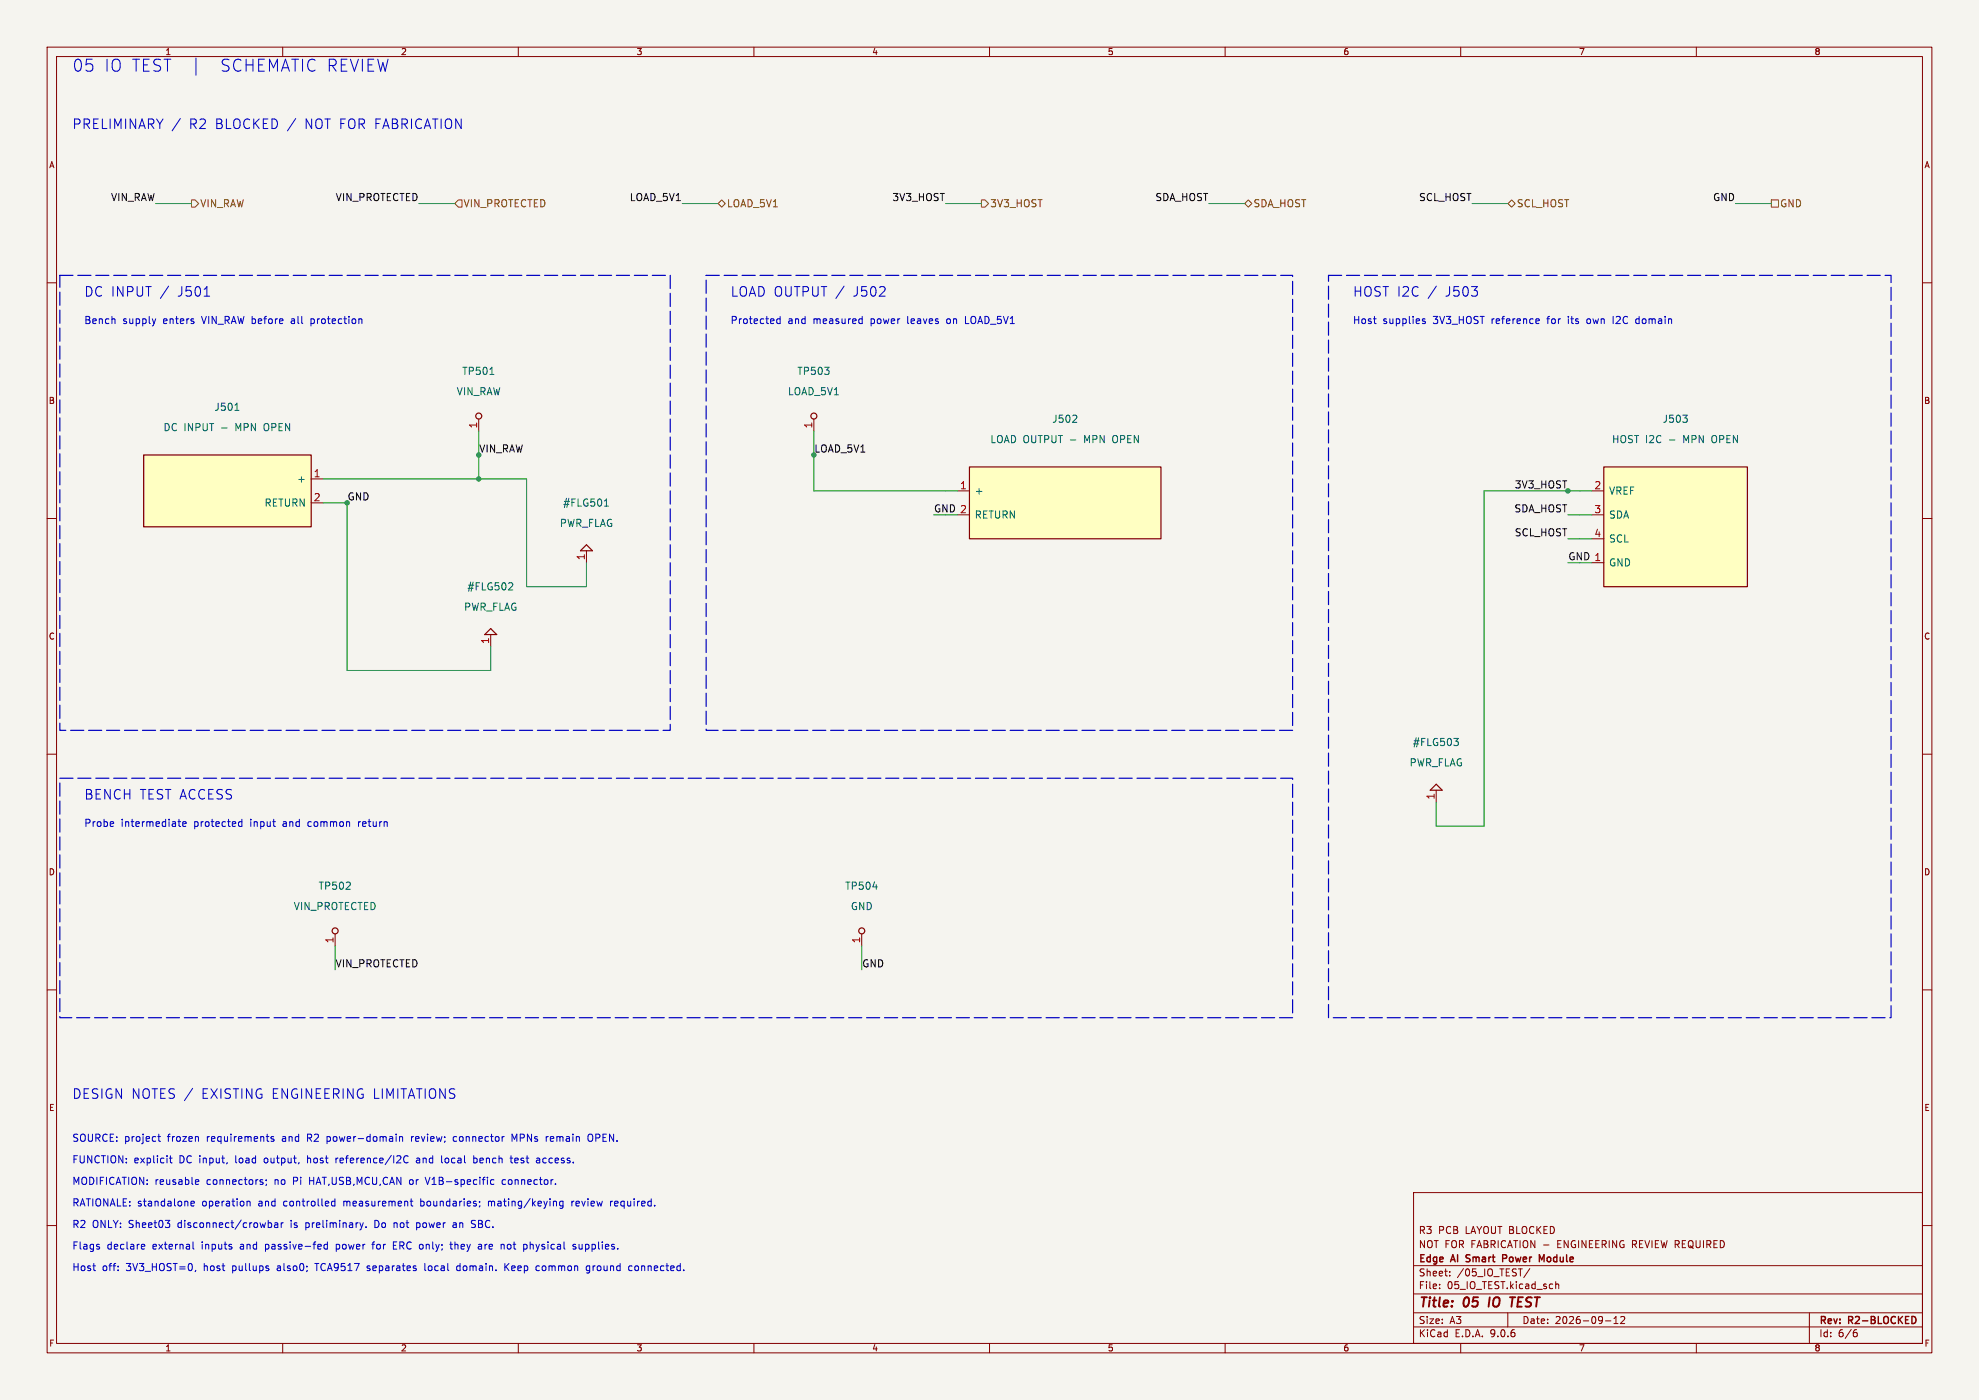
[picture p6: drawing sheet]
<svg xmlns="http://www.w3.org/2000/svg" width="420mm" height="297mm" viewBox="0 0 420 297" stroke-linecap="round" stroke-linejoin="round" font-family="sans-serif">
<path d="M0 0h420v297h-420z" fill="#f5f4ef" stroke="#f5f4ef" stroke-width=".21"/>
<g fill="none" stroke="#840000" stroke-width=".21">
<path d="M10 10h400v277h-400zM12 12h396v273h-396zM60 10v2M110 10v2M160 10v2M210 10v2M260 10v2M310 10v2M360 10v2M10 60h2M408 60h2M10 110h2"/>
<path d="M408 110h2M10 160h2M408 160h2M71.1 198.1v2.6M10 210h2M408 210h2M300 253h108v32h-108zM10 260h2M300 278.5h108M300 274.5h108M300 268.5h108M305.5 273.2v.2"/>
<path d="M305.5 272.5v.1M307.7 270.5v.2M307.7 269.8v.1M320 278.5v3M324.7 269.1l-1.3 1.9M330.2 271.9v1.5M330.2 272.5l.2-.1 .3 .1 .1 .9M342.5 279.7l.4-.4v1.5M343.9 279.4l.6-.1 .3 .4-.9 1.1h.9M384 278.5v6.5M408 260h2M60 285v2"/>
<path d="M110 285v2M160 285v2M210 285v2M260 285v2M300 281.5h108M310 285v2M340.7 280.2h1.2M342.5 280.8h.9M360 285v2M393.6 282.7h.4l.2 .2-.1 .5-.5 .2M394 282.1l-.4 .1"/>
</g>
<path d="M316.2 275.2l-.3 2M320.4 275.2h1.2M321 275.2l-.2 2" fill="none" stroke="#840000" stroke-width=".4"/>
<path d="M311.1 267.6l.2 .1M311.2 266.3v.5M319.6 266.3l-.7-.1v1.5M319.6 266.9l-.7 .1M326.7 266.2l.5 1.1 .5-1.1v1.5" fill="none" stroke="#840000" stroke-width=".3"/>
<circle cx="71.1" cy="197.5" r=".63" fill="none" stroke="#840000" stroke-width=".25"/>
<path d="M205.7 99.1h40.7v15.2h-40.7z" fill="#ffffc2"/>
<g fill="none" stroke="#840000" stroke-width=".25">
<path d="M205.7 99.1h40.7v15.2h-40.7z"/>
<circle cx="172.7" cy="88.3" r=".63"/>
<circle cx="182.9" cy="197.5" r=".63"/>
</g>
<path d="M172.7 88.9v2.5M203.2 104.1h2.5M203.2 109.2h2.5M182.9 198.1v2.6" fill="none" stroke="#840000" stroke-width=".21"/>
<path d="M227.6 89.6h.9M228.5 88.2v.5" fill="none" stroke="#006464" stroke-width=".21"/>
<path d="M340.4 99.1h30.4v25.4h-30.4z" fill="#ffffc2"/>
<path d="M340.4 99.1h30.4v25.4h-30.4zM102.9 134.6l1.2-1.2 1.3 1.2zM303.5 167.6l1.3-1.2 1.3 1.2z" fill="none" stroke="#840000" stroke-width=".25"/>
<path d="M337.8 104.1h2.6M337.8 109.2h2.6M337.8 114.3h2.6M337.8 119.4h2.6M104.1 134.6v2.6M304.8 167.6v2.6" fill="none" stroke="#840000" stroke-width=".21"/>
<path d="M357.1 88.1h1l-.5 .6M358 88.8v.7M108.5 123.6l.3 .3-.1 .4-.8 .9h.9M308.5 156.7h1l-.5 .5M309.2 157.2l.3 .3v.4l-.3 .3" fill="none" stroke="#006464" stroke-width=".21"/>
<path d="M30.5 96.5h35.5v15.3h-35.5z" fill="#ffffc2"/>
<g fill="none" stroke="#840000" stroke-width=".25">
<path d="M30.5 96.5h35.5v15.3h-35.5zM123.2 116.8l1.3-1.2 1.2 1.2z"/>
<circle cx="101.6" cy="88.3" r=".63"/>
</g>
<path d="M101.6 88.9v2.5M66 101.6h2.6M66 106.7h2.6M124.5 116.8v2.6" fill="none" stroke="#840000" stroke-width=".21"/>
<path d="M104 79.4h.8M49.9 87.1h.8M128.3 107.4h.8M128.6 106.1l.1-.2v1.5" fill="none" stroke="#006464" stroke-width=".21"/>
<path d="M40.6 42.4h.8l.8 .8-.8 .7h-.8zM97.3 42.4h.7v1.5h-.7l-.8-.7zM153.2 42.4l.7 .8-.7 .7-.8-.7zM208.3 42.4h.7l.8 .8-.8 .7h-.7zM264.2 43.2l.7-.8 .8 .8-.8 .7zM320 43.2l.8-.8 .8 .8-.8 .7zM375.9 42.4h1.5v1.5h-1.5z" fill="none" stroke="#725600" stroke-width=".21"/>
<g fill="none" stroke="#009600" stroke-width=".21">
<path d="M33 43.2h7.6M88.9 43.2h7.6M144.8 43.2h7.6M200.7 43.2h7.6M256.5 43.2h7.7M312.4 43.2h7.6M368.3 43.2h7.6M101.6 91.4v10.2M172.7 91.4v12.7h30.5M68.6 106.7h5.1v35.5h30.4v-5M68.6 101.6h43.2v22.9h12.7v-5.1M332.7 114.3h5.1"/>
<path d="M332.7 109.2h5.1M337.8 104.1h-22.8v71.2h-10.2v-5.1M71.1 200.7v5M182.9 200.7v5"/>
</g>
<g fill="none" stroke="#0000c2" stroke-width=".21">
<path d="M41.6 12.3v3.6M38.3 25.1l-1.8 2.7M62.8 25.1l-1.8 2.7M24.3 67.7l.1 .9M33 67.6l-.3 1M35.8 60.7l-1.8 2.6M43.3 62.8h1.2M76.2 67.7h.5l.1 .9M165.6 67.1v1.5M165.6 67.7l-.5-.1-.3 .3 .2 .7h.6M179.1 60.7l-1.7 2.6M182.5 67.6l.5 .1"/>
<path d="M183 68.6h-.5M183 67.1v1.5M301.9 67.9l.6 .5-.2 .2h-.4M302.4 67.7l-.3-.1-.2 .3M304.8 60.7l-1.7 2.6M326.2 67.6l.4 .1 .1 .3-.8 .1M326.6 68.6h-.4M342.3 67.1v1.5M347.4 67.6l-.3 .3v.5l.3 .2M24 174.4l.1 .3-.7 .1M37.8 174.3h.5M38 173.8v1.3l.3 .2"/>
<path d="M38.8 174.8l.7-.1-.1-.3-.4-.1-.2 .2 .1 .8h.5M50.6 175l.3 .3h.4M51.3 174.4l-.4-.1-.3 .3M51.3 173.8v1.5M40.9 230.9l-1.8 2.6M33.5 241.1h.6M33.7 240.6v1.3l.4 .2M35.1 258.9h.9l-.5 .6M35.9 259.5l.1 .3-.1 .5M36 245.7h.5M36.2 245.2v1.3l.3 .2M40.5 255.3l.7-.1v-.3l-.5-.1-.2 .2 .1 .8h.6"/>
<path d="M41.5 251.2h.6M41.5 250.3h.5l.2 .3-.7 .2M42 241.2l.1 .9M48.2 246.6l-.1 .2M52.4 255l.2-.2 .4 .1 .1 .9M52.4 254.8v1M55.3 250.7l.5 .3v.2l-.5 .1M55.3 250.3h.5M56.5 241.1h.6M56.5 250.3v.2M56.6 251.2l-.2 .3M56.9 242.1h.2"/>
<path d="M56.9 258.9v1.5M56.9 259.5l.5-.1 .2 .3-.1 .6h-.6M58.1 241.2l-.4-.1-.2 .2 .1 .3 .5 .1v.4h-.6M58.3 259.5h.6l.1 .9M59 259.8h-.6l-.2 .3 .2 .3 .6-.1M59.7 259.4v1M60.1 259.4l-.4 .3M71.1 254.9l-.5-.1-.3 .3 .2 .7h.6M71.1 254.3v1.5M71.3 245.7v1M71.4 245.8l-.1 .2M76.4 259.4l.3 1"/>
<path d="M77.1 259.4l-.4 1M84.1 240.6v.2M84.1 241.1v1M84.8 241.3l.2-.2 .4 .1v.9M84.8 241.1v1M86.6 245.3a.72 .72 0 0 0-1 .5 .72 .72 0 0 0 .7 .9l.3-.1M87 254.8h.6M87.3 254.3v1.3l.3 .2M87.3 241.1v1M87.4 241.3l-.1 .1M88.4 259.4v1.5M88.6 259.4l-.2 .1"/>
<path d="M88.6 245.7l-.2 .1M88.6 246.1l-.3 .2 .3 .4M90.2 249.8l.5 1.5M93.7 245.2v1.3l.2 .2M96.5 241.1l-.3 .3v.4l.3 .3M96.6 259.4l-.4 .1M96.7 259.8h-.4l-.2 .3 .1 .2 .5 .1M100 259.3l.2 .2 .4 .2M100.5 245.8h.6M100.5 246.6h.6M100.5 245.2v1.5M100.7 258.9h-.4l-.3 .3"/>
<path d="M101.8 254.9v.1M101.8 255.8l-.1 .3M104.8 250.3h-.4l-.3 .2 .1 .7h.6M106.9 250.3l-.3 .2v.5l.3 .3M108.2 245.7h.6M108.5 245.2v1.3l.3 .2M109.2 241.7l-.5-1.1v1.5M113.9 245.8h.6v.9M114.5 246l-.5 .1-.2 .2 .2 .4 .5-.1M116.4 241.1l-.4 .2M117.9 251.1v.2M117.9 254.8l.2 .2v.8"/>
<path d="M119.5 254.9l-.5-.1-.2 .3 .1 .7h.6M119.5 254.8v1.3l-.3 .3-.4-.1M121.4 254.8v1M121.7 254.8l-.3 .3M125.4 240.6a.51 .51 0 0 0-.6 .5v.5a.51 .51 0 0 0 .6 .5M129.6 254.8v1M130 254.8l-.4 .3M21.1 264.6v.3M30.2 264h.5v.3l-.7 .2M30.7 264.9l-.5 .1M41 263.5v1.3l.2 .2M41.5 269.5l-.1 .3"/>
<path d="M56.9 269.1l.2 .2-.2 .3M56.9 268.5l.1 .1M68.1 264l.1 .3-.8 .2M69.5 264h-.5l-.2 .3 .1 .6h.6M69.5 263.5v1.5M76.7 260.4l-.1 .4M77.7 260.3v.1M77.9 269.5l.1 .1M78 268.6v.4M78.9 264h.6M83.5 264.2h.5M84.2 263.5h-.7v1.5h.7"/>
<path d="M88.4 260.3l.2 .1M90.2 268v1.3l.2 .3M95.5 264h.5M95.7 263.5v1.3l.3 .2M97.5 268.5h-.3l-.3 .3 .1 .6 .5 .2M100 260.3l.6 .1M101.6 264h.5M102.2 264.3l-.5 .1-.2 .2 .2 .4 .5-.1M106.4 264h.5l.1 1M107.1 268v1.6M107.4 268.7l.6 .9M108 268l-.9 .9"/>
<path d="M111.3 264h.4l.2 .3-.1 .5-.5 .2M113.8 269.4l.2 .2 .5-.1M114.5 268.6l-.5-.1-.2 .2M122.2 264h-.4l-.2 .2 .1 .2 .5 .2v.3h-.6M125.1 268.6l-.4-.1-.3 .3 .2 .7h.5M125.1 268.5v1.3l-.2 .3-.4-.1M134.1 268.6l-.4-.1-.3 .3 .2 .7h.5"/>
</g>
<path d="M12.7 58.4h129.5v96.5h-129.5zM149.9 58.4h124.4v96.5h-124.4zM281.9 58.4h119.4v157.5h-119.4zM12.7 165.1h261.6v50.8h-261.6z" fill="none" stroke="#0000c2" stroke-width=".25" stroke-dasharray="2.8 1"/>
<g fill="#009600" stroke="#009600" stroke-width=".21">
<circle cx="73.7" cy="106.7" r=".46"/>
<circle cx="101.6" cy="101.6" r=".46"/>
<circle cx="332.7" cy="104.1" r=".46"/>
</g>
<g font-size="3.5" fill="#0000c2">
<text x="15.2" y="15.4">05</text>
<text x="22" y="15.4">IO TEST</text>
<text x="46.3" y="15.4">SCHEMATIC REVIEW</text>
</g>
<g font-size="2.8" fill="#0000c2">
<text x="15.2" y="27.6">PRELIMINARY /</text>
<text x="40" y="27.6">R2 BLOCKED /</text>
<text x="64.6" y="27.6">NOT FOR FABRICATION</text>
<text x="17.8" y="63.2">DC INPUT /</text>
<text x="37.6" y="63.2">J501</text>
<text x="154.9" y="63.2">LOAD OUTPUT /</text>
<text x="180.9" y="63.2">J502</text>
<text x="287" y="63.2">HOST I2C</text>
<text x="306.6" y="63.2">J503</text>
<text x="17.8" y="169.9">BENCH TEST ACCESS</text>
<text x="15.2" y="233.4">DESIGN NOTES /</text>
<text x="42.7" y="233.4">EXISTING ENGINEERING LIMITATIONS</text>
</g>
<g font-size="2.8" fill="#840000">
<text x="301" y="277.9">Title:</text>
<text x="310.6" y="277.9">05</text>
<text x="316.8" y="277.9">IO</text>
<text x="322.2" y="277.9">TEST</text>
</g>
<g font-size="2.1" fill="#0f0f0f">
<text x="23.5" y="42.8">VIN_RAW</text>
<text x="71.2" y="42.8">VIN_PROTECTED</text>
<text x="133.6" y="42.8">LOAD_5V1</text>
<text x="189.3" y="42.8">3V3_HOST</text>
<text x="245.1" y="42.8">SDA_HOST</text>
<text x="301.1" y="42.8">SCL_HOST</text>
<text x="363.5" y="42.8">GND</text>
<text x="73.7" y="106.3">GND</text>
<text x="321.4" y="103.7">3V3_HOST</text>
<text x="321.3" y="108.8">SDA_HOST</text>
<text x="321.4" y="113.9">SCL_HOST</text>
<text x="71.1" y="205.3">VIN_PROTECTED</text>
<text x="182.9" y="205.3">GND</text>
</g>
<g font-size="2.1" fill="#725600">
<text x="42.4" y="44.2">VIN_RAW</text>
<text x="98.3" y="44.2">VIN_PROTECTED</text>
<text x="154.2" y="44.2">LOAD_5V1</text>
<text x="210" y="44.2">3V3_HOST</text>
<text x="265.9" y="44.2">SDA_HOST</text>
<text x="321.8" y="44.2">SCL_HOST</text>
<text x="377.7" y="44.2">GND</text>
</g>
<g font-size="2.1" fill="#0000c2">
<text x="17.8" y="69">Bench</text>
<text x="26" y="69">supply</text>
<text x="34.6" y="69">enters</text>
<text x="43" y="69">VIN_RAW before</text>
<text x="62.2" y="69">all</text>
<text x="66.4" y="69">protection</text>
<text x="154.9" y="69">Protected</text>
<text x="167.1" y="69">and</text>
<text x="172.6" y="69">measured</text>
<text x="184.9" y="69">power</text>
<text x="192.8" y="69">leaves</text>
<text x="201.3" y="69">on</text>
<text x="205.3" y="69">LOAD_5V1</text>
<text x="287" y="69">Host</text>
<text x="293.4" y="69">supplies</text>
<text x="304.2" y="69">3V3_HOST</text>
<text x="316.7" y="69">reference</text>
<text x="328.6" y="69">for</text>
<text x="333.1" y="69">its</text>
<text x="337.3" y="69">own</text>
<text x="343" y="69">I2C</text>
<text x="348" y="69">domain</text>
<text x="17.8" y="175.7">Probe</text>
<text x="25.6" y="175.7">intermediate</text>
<text x="41.2" y="175.7">protected</text>
<text x="53.2" y="175.7">input</text>
<text x="60.3" y="175.7">and</text>
<text x="65.7" y="175.7">common</text>
<text x="76.5" y="175.7">return</text>
<text x="15.2" y="242.5">SOURCE: project</text>
<text x="35.6" y="242.5">frozen</text>
<text x="44" y="242.5">requirements</text>
<text x="60.1" y="242.5">and</text>
<text x="65.6" y="242.5">R2</text>
<text x="69.9" y="242.5">power-domain</text>
<text x="87.9" y="242.5">review;</text>
<text x="97" y="242.5">connector</text>
<text x="109.6" y="242.5">MPNs</text>
<text x="117" y="242.5">remain</text>
<text x="126.1" y="242.5">OPEN.</text>
<text x="15.2" y="247.1">FUNCTION:</text>
<text x="15.2" y="251.7">MODIFICATION:</text>
<text x="28.4" y="247.1">explicit</text>
<text x="32.8" y="251.7">reusable</text>
<text x="38" y="247.1">DC input,</text>
<text x="43.8" y="251.7">connectors;</text>
<text x="50.2" y="247.1">load</text>
<text x="56.4" y="247.1">output,</text>
<text x="58.4" y="251.7">no</text>
<text x="62.4" y="251.7">Pi</text>
<text x="65.7" y="247.1">host</text>
<text x="66" y="251.7">HAT,USB,MCU,CAN</text>
<text x="71.9" y="247.1">reference/I2C</text>
<text x="87.4" y="251.7">or</text>
<text x="89.2" y="247.1">and</text>
<text x="91.1" y="251.7">V1B-specific</text>
<text x="94.6" y="247.1">local</text>
<text x="101.6" y="247.1">bench</text>
<text x="107.4" y="251.7">connector.</text>
<text x="109.7" y="247.1">test</text>
<text x="115.3" y="247.1">access.</text>
<text x="15.2" y="256.2">RATIONALE: standalone</text>
<text x="42.9" y="256.2">operation</text>
<text x="55" y="256.2">and</text>
<text x="60.4" y="256.2">controlled</text>
<text x="73.3" y="256.2">measurement</text>
<text x="89.7" y="256.2">boundaries;</text>
<text x="104.3" y="256.2">mating/keying</text>
<text x="122.1" y="256.2">review</text>
<text x="130.5" y="256.2">required.</text>
<text x="15.2" y="260.8">R2</text>
<text x="19.5" y="260.8">ONLY: Sheet03</text>
<text x="37.8" y="260.8">disconnect/crowbar</text>
<text x="61.9" y="260.8">is</text>
<text x="65.2" y="260.8">preliminary.</text>
<text x="80" y="260.8">Do</text>
<text x="84.2" y="260.8">not</text>
<text x="89.2" y="260.8">power</text>
<text x="97.1" y="260.8">an</text>
<text x="101.2" y="260.8">SBC.</text>
<text x="15.2" y="265.4">Flags</text>
<text x="15.2" y="270">Host</text>
<text x="21.6" y="270">off:</text>
<text x="22.6" y="265.4">declare</text>
<text x="26.8" y="270">3V3_HOST=0,</text>
<text x="32.4" y="265.4">external</text>
<text x="42.9" y="265.4">inputs</text>
<text x="43.3" y="270">host</text>
<text x="49.5" y="270">pullups</text>
<text x="51.2" y="265.4">and</text>
<text x="56.6" y="265.4">passive-fed</text>
<text x="59.2" y="270">also0;</text>
<text x="67.5" y="270">TCA9517</text>
<text x="71.8" y="265.4">power</text>
<text x="78.6" y="270">separates</text>
<text x="79.7" y="265.4">for</text>
<text x="84.2" y="265.4">ERC only;</text>
<text x="90.9" y="270">local</text>
<text x="96.7" y="265.4">they</text>
<text x="97.9" y="270">domain.</text>
<text x="102.8" y="265.4">are</text>
<text x="107.7" y="265.4">not</text>
<text x="108.2" y="270">Keep</text>
<text x="112.7" y="265.4">physical</text>
<text x="115" y="270">common</text>
<text x="123.3" y="265.4">supplies.</text>
<text x="125.9" y="270">ground</text>
<text x="135" y="270">connected.</text>
</g>
<g font-size="2.1" fill="#006464">
<text x="98" y="79.7">TP501</text>
<text x="169.1" y="79.7">TP503</text>
<text x="45.4" y="87.4">J501</text>
<text x="96.8" y="84">VIN_RAW</text>
<text x="167.1" y="84">LOAD_5V1</text>
<text x="223.2" y="89.9">J502</text>
<text x="352.8" y="89.9">J503</text>
<text x="34.6" y="91.7">DC INPUT</text>
<text x="46.9" y="91.7">-</text>
<text x="50.1" y="91.7">MPN OPEN</text>
<text x="210.1" y="94.2">LOAD OUTPUT -</text>
<text x="230.2" y="94.2">MPN OPEN</text>
<text x="342" y="94.2">HOST I2C</text>
<text x="354.2" y="94.2">-</text>
<text x="357.4" y="94.2">MPN OPEN</text>
<text x="56.1" y="107.7">RETURN</text>
<text x="63" y="102.6">+</text>
<text x="119.4" y="107.7">#FLG501</text>
<text x="206.8" y="105.1">+</text>
<text x="341.4" y="105.1">VREF</text>
<text x="118.7" y="112">PWR_FLAG</text>
<text x="206.8" y="110.2">RETURN</text>
<text x="341.4" y="110.2">SDA</text>
<text x="341.4" y="115.3">SCL</text>
<text x="99.1" y="125.5">#FLG502</text>
<text x="341.4" y="120.4">GND</text>
<text x="98.4" y="129.8">PWR_FLAG</text>
<text x="299.8" y="158.5">#FLG503</text>
<text x="299.1" y="162.8">PWR_FLAG</text>
<text x="67.5" y="189">TP502</text>
<text x="179.3" y="189">TP504</text>
<text x="62.3" y="193.3">VIN_PROTECTED</text>
<text x="180.5" y="193.3">GND</text>
</g>
<g font-size="2.1" fill="#a90000">
<text x="101.3" y="91" transform="rotate(-90 101.3 91)">1</text>
<text x="172.5" y="91" transform="rotate(-90 172.5 91)">1</text>
<text x="66.5" y="101.3">1</text>
<text x="66.5" y="106.4">2</text>
<text x="203.7" y="103.9">1</text>
<text x="338.3" y="103.9">2</text>
<text x="338.3" y="109">3</text>
<text x="124.2" y="118.9" transform="rotate(-90 124.2 118.9)">1</text>
<text x="338.3" y="114">4</text>
<text x="103.9" y="136.7" transform="rotate(-90 103.9 136.7)">1</text>
<text x="304.5" y="169.7" transform="rotate(-90 304.5 169.7)">1</text>
<text x="70.9" y="200.2" transform="rotate(-90 70.9 200.2)">1</text>
<text x="182.6" y="200.2" transform="rotate(-90 182.6 200.2)">1</text>
</g>
<g font-size="2.1" fill="#009600">
<text x="101.6" y="96.1">VIN_RAW</text>
<text x="172.7" y="96.1">LOAD_5V1</text>
<text x="198.1" y="108.8">GND 2</text>
<text x="332.7" y="119">GND 1</text>
</g>
<g font-size="2.1" fill="#840000">
<text x="301" y="262">R3</text>
<text x="305.2" y="262">PCB</text>
<text x="311" y="262">LAYOUT BLOCKED</text>
<text x="301" y="268.2">Edge</text>
<text x="301" y="265">NOT FOR FABRICATION -</text>
<text x="308.1" y="268.2">AI</text>
<text x="311.8" y="268.2">Smart</text>
<text x="320.1" y="268.2">Power</text>
<text x="328.5" y="268.2">Module</text>
<text x="330.8" y="265">ENGINEERING REVIEW REQUIRED</text>
<text x="301" y="273.7">File:</text>
<text x="301" y="271">Sheet:</text>
<text x="307.1" y="273.7">05_IO_TEST.kicad_sch</text>
<text x="309.2" y="271">/05_IO_TEST/</text>
<text x="301" y="281.1">Size:</text>
<text x="307.6" y="281.1">A3</text>
<text x="323" y="281.1">Date:</text>
<text x="330" y="281.1">2026-09-12</text>
<text x="386" y="281.3">Rev:</text>
<text x="392.4" y="281.3">R2-BLOCKED</text>
<text x="301" y="283.9">KiCad</text>
<text x="308.7" y="283.9">E.D.A.</text>
<text x="316.3" y="283.9">9.0.6</text>
<text x="386" y="283.9">Id:</text>
<text x="390.1" y="283.9">6/6</text>
</g>
<g font-size="1.8" fill="#840000">
<text x="35" y="11.9">1</text>
<text x="85" y="11.9">2</text>
<text x="135" y="11.9">3</text>
<text x="185" y="11.9">4</text>
<text x="235" y="11.9">5</text>
<text x="285" y="11.9">6</text>
<text x="335" y="11.9">7</text>
<text x="385" y="11.9">8</text>
<text x="10.3" y="35.9">A</text>
<text x="408.3" y="35.9">A</text>
<text x="10.3" y="85.9">B</text>
<text x="408.2" y="85.9">B</text>
<text x="10.3" y="135.9">C</text>
<text x="408.2" y="135.9">C</text>
<text x="10.3" y="185.9">D</text>
<text x="408.2" y="185.9">D</text>
<text x="10.3" y="235.9">E</text>
<text x="408.3" y="235.9">E</text>
<text x="10.3" y="285.9">F</text>
<text x="35" y="286.9">1</text>
<text x="85" y="286.9">2</text>
<text x="135" y="286.9">3</text>
<text x="185" y="286.9">4</text>
<text x="235" y="286.9">5</text>
<text x="285" y="286.9">6</text>
<text x="335" y="286.9">7</text>
<text x="385" y="286.9">8</text>
<text x="408.3" y="285.9">F</text>
</g>
</svg>
